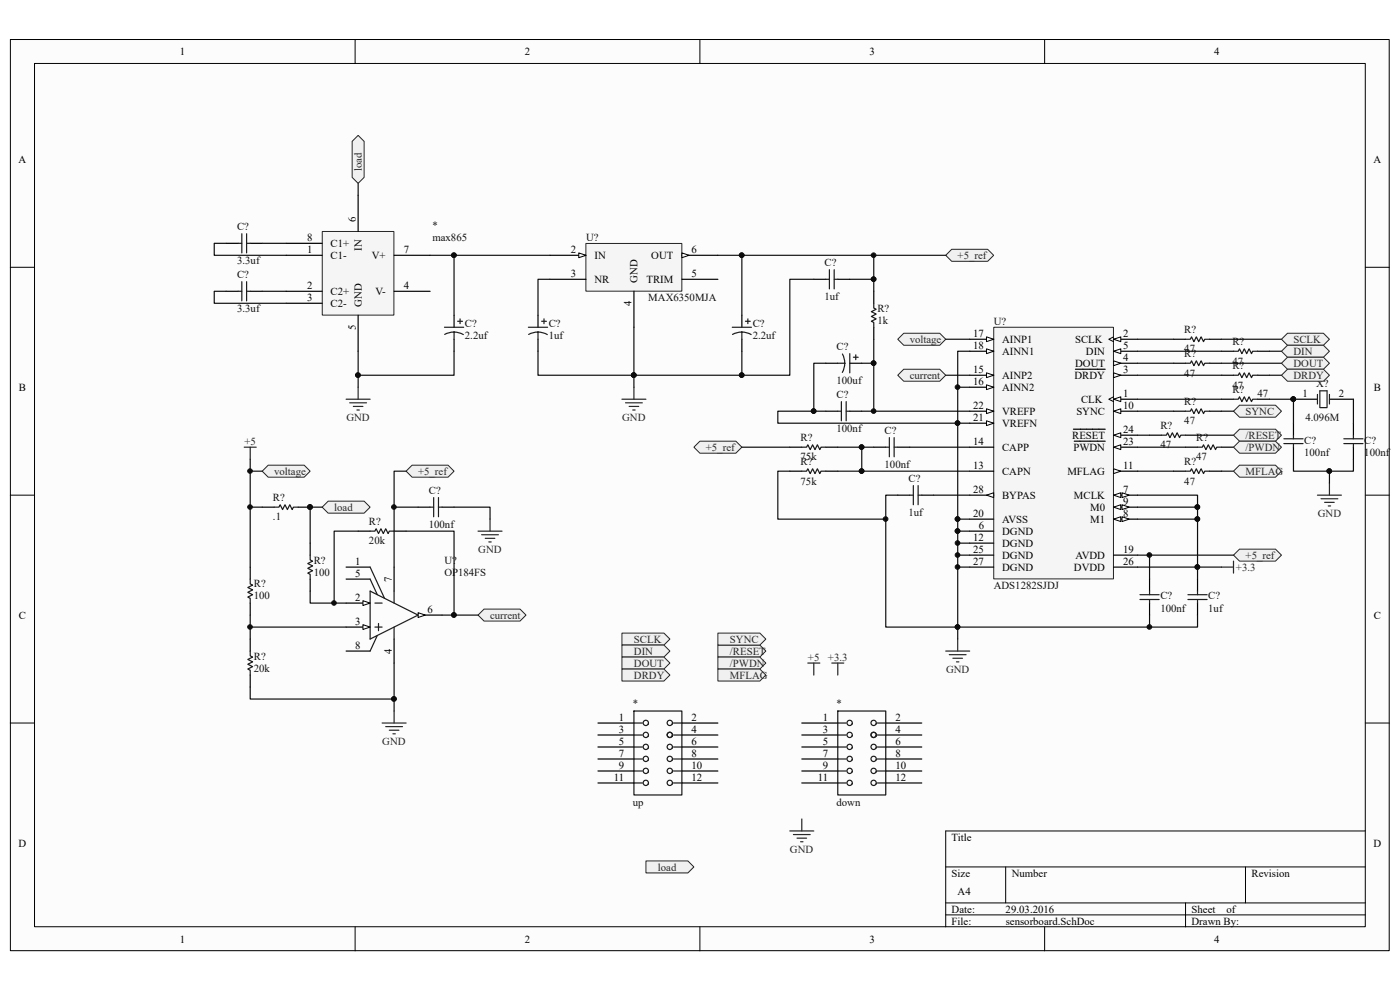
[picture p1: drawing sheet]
<svg xmlns="http://www.w3.org/2000/svg" width="297mm" height="210mm" viewBox="0 0 297 210" stroke-linecap="round" stroke-linejoin="round" font-family="sans-serif">
<path d="M2.2 8.4h292.5v193.3h-292.5z" fill="#fcfcfc"/>
<path d="M2.2 8.4h292.5v193.3h-292.5z" fill="none" stroke="#000" stroke-width=".21"/>
<path d="M7.4 13.5h282.2v183.1h-282.2z" fill="#fcfcfc"/>
<g fill="none" stroke="#000" stroke-width=".21">
<path d="M7.3 13.5h282.3v183.1h-282.3zM75.3 8.4v5.1M148.5 8.4v5.1M221.6 8.4v5.1M2.2 56.7h5.1M289.7 56.7h5.1M2.2 105h5.1M289.7 105h5.1M2.2 153.4h5.1M289.7 153.4h5.1M289.7 176.3h-89.1v20.3M75.3 196.6v5.1"/>
<path d="M148.5 196.6v5.1M200.6 183.9h89.1M200.6 191.5h89.1M200.6 194.1h89.1M213.4 183.9v7.6M221.6 196.6v5.1M251.5 191.5v5.1M264.2 183.9v7.6"/>
</g>
<path d="M53.1 120.3v2.6M53.1 127.9v2.6" fill="none" stroke="#000" stroke-width=".25"/>
<path d="M53.1 122.9v1l.5 .2-1 .5 1 .5-1 .6 1 .5-1 .5 .5 .2v1" fill="none" stroke="#1c1c1c" stroke-width=".25"/>
<path d="M210.9 69.5h25.3v53.3h-25.3z" fill="#f5f5f5"/>
<path d="M210.8 69.4h25.4v53.4h-25.4z" fill="none" stroke="#262626" stroke-width=".21"/>
<path d="M236.2 84.7h5.1" fill="none" stroke="#000" stroke-width=".25"/>
<path d="M236.2 84.2l-1 .5 1 .5" fill="none" stroke="#000" stroke-width=".21"/>
<path d="M236.2 84.7l1.6-.5v1z" fill="#fcfcfc" stroke="#000" stroke-width=".21"/>
<path d="M236.2 72h5.1" fill="none" stroke="#000" stroke-width=".25"/>
<path d="M236.2 71.5l-1 .5 1 .5" fill="none" stroke="#000" stroke-width=".21"/>
<path d="M236.2 72l1.6-.5v1z" fill="#fcfcfc" stroke="#000" stroke-width=".21"/>
<path d="M236.2 79.6h5.1" fill="none" stroke="#000" stroke-width=".25"/>
<path d="M236.2 79.1l1.6 .5-1.6 .5z" fill="#fcfcfc" stroke="#000" stroke-width=".21"/>
<path d="M228.2 78.3h6.3M236.2 77.1h5.1" fill="none" stroke="#000" stroke-width=".25"/>
<path d="M236.2 76.5l1.6 .6-1.6 .5z" fill="#fcfcfc" stroke="#000" stroke-width=".21"/>
<path d="M236.2 74.5h5.1" fill="none" stroke="#000" stroke-width=".25"/>
<path d="M236.2 74.5l1.6-.5v1z" fill="#fcfcfc" stroke="#000" stroke-width=".21"/>
<path d="M205.7 112.7h5.1M236.2 105h5.1" fill="none" stroke="#000" stroke-width=".25"/>
<g fill="#fcfcfc" stroke="#000" stroke-width=".21">
<path d="M236.2 105l1.6-.5v1.1z"/>
<path d="M238 104.5l1.6 .5-1.6 .6z"/>
</g>
<path d="M236.2 110.1h5.1" fill="none" stroke="#000" stroke-width=".25"/>
<g fill="#fcfcfc" stroke="#000" stroke-width=".21">
<path d="M236.2 110.1l1.6-.5v1z"/>
<path d="M238 109.6l1.6 .5-1.6 .5z"/>
</g>
<path d="M236.2 107.6h5.1" fill="none" stroke="#000" stroke-width=".25"/>
<g fill="#fcfcfc" stroke="#000" stroke-width=".21">
<path d="M236.2 107.6l1.6-.5v1z"/>
<path d="M238 107.1l1.6 .5-1.6 .5z"/>
</g>
<path d="M236.2 87.2h5.1" fill="none" stroke="#000" stroke-width=".25"/>
<path d="M236.2 87.2l1.6-.5v1z" fill="#fcfcfc" stroke="#000" stroke-width=".21"/>
<path d="M236.2 100h5.1" fill="none" stroke="#000" stroke-width=".25"/>
<path d="M236.2 99.4l1.6 .6-1.6 .5z" fill="#fcfcfc" stroke="#000" stroke-width=".21"/>
<path d="M205.7 79.6h5.1M205.7 100h5.1M205.7 94.9h5.1M205.7 115.2h5.1" fill="none" stroke="#000" stroke-width=".25"/>
<path d="M209.3 79.1l1.5 .5-1.5 .5z" fill="#fcfcfc" stroke="#000" stroke-width=".21"/>
<path d="M205.7 82.1h5.1" fill="none" stroke="#000" stroke-width=".25"/>
<path d="M209.3 81.6l1.5 .5-1.5 .6z" fill="#fcfcfc" stroke="#000" stroke-width=".21"/>
<path d="M205.7 72h5.1" fill="none" stroke="#000" stroke-width=".25"/>
<path d="M209.3 71.5l1.5 .5-1.5 .5z" fill="#fcfcfc" stroke="#000" stroke-width=".21"/>
<path d="M205.7 74.5h5.1" fill="none" stroke="#000" stroke-width=".25"/>
<path d="M209.3 74l1.5 .5-1.5 .5z" fill="#fcfcfc" stroke="#000" stroke-width=".21"/>
<path d="M205.7 89.8h5.1M205.7 110.1h5.1M236.2 117.8h5.1" fill="none" stroke="#000" stroke-width=".25"/>
<path d="M209.3 89.3l1.5 .5-1.5 .5z" fill="#fcfcfc" stroke="#000" stroke-width=".21"/>
<path d="M205.7 87.2h5.1" fill="none" stroke="#000" stroke-width=".25"/>
<path d="M209.3 86.7l1.5 .5-1.5 .5z" fill="#fcfcfc" stroke="#000" stroke-width=".21"/>
<path d="M236.2 94.9h5.1" fill="none" stroke="#000" stroke-width=".25"/>
<path d="M236.2 94.9l1.6-.5v1z" fill="#fcfcfc" stroke="#000" stroke-width=".21"/>
<path d="M227.9 93.6h6.6M236.2 92.3h5.1" fill="none" stroke="#000" stroke-width=".25"/>
<path d="M236.2 92.3l1.6-.5v1z" fill="#fcfcfc" stroke="#000" stroke-width=".21"/>
<path d="M227.7 91.1h6.8M205.7 117.8h5.1M205.7 105h5.1M205.7 120.3h5.1M236.2 120.3h5.1" fill="none" stroke="#000" stroke-width=".25"/>
<path d="M209.3 105l1.5-.5v1.1z" fill="#fcfcfc" stroke="#000" stroke-width=".21"/>
<path d="M200.6 138.1h5.1M201.4 138.9h3.6M202.2 139.6h2M203.2 135.6v2.5M202.9 140.4h.5" fill="none" stroke="#262626" stroke-width=".25"/>
<path d="M68.4 49.1h15.2v17.7h-15.2z" fill="#f5f5f5"/>
<path d="M68.4 49.1h15.2v17.7h-15.2z" fill="none" stroke="#262626" stroke-width=".21"/>
<g fill="none" stroke="#000" stroke-width=".25">
<path d="M48 51.6h2.5M53.1 51.6h2.5M60.7 51.6h7.6M60.7 54.2h7.6M76 41.4v7.7M83.6 54.2h7.6M48 61.8h2.5M53.1 61.8h2.5M60.7 61.8h7.6M60.7 64.3h7.6M76 66.9v7.6M83.6 61.8h7.6"/>
<path d="M96.3 66.9v2.5M96.3 72v2.5M114.1 66.9v2.5M114.1 72v2.5"/>
</g>
<g fill="none" stroke="#1c1c1c" stroke-width=".25">
<path d="M50.5 51.6h.8M51.3 49.6v4.1M51.3 59.8v4M52.3 49.6v4.1M52.3 59.8v4M52.3 51.6h.8M50.5 61.8h.8M52.3 61.8h.8M94.3 69.4h4.1M96.3 70.4l.9 .1 1.1 .5M96.3 70.4l-.8 .1-1.2 .4M96.3 70.4v1.6"/>
<path d="M97.1 68.2h1M97.6 67.6v1.1M112.1 69.4h4.1M114.1 70.4v1.6M114.1 70.4l1.3 .2 .7 .4M114.1 70.4l-.8 .1-1.1 .5M114.9 68.2h1M115.4 67.6v1.1"/>
</g>
<path d="M124.3 51.7h20.4v10.1h-20.4z" fill="#f5f5f5"/>
<path d="M124.3 51.6h20.4v10.2h-20.4z" fill="none" stroke="#262626" stroke-width=".21"/>
<path d="M116.7 54.2h7.6" fill="none" stroke="#000" stroke-width=".25"/>
<path d="M122.8 53.7l1.5 .5-1.5 .5z" fill="#fcfcfc" stroke="#000" stroke-width=".21"/>
<path d="M144.7 54.2h7.6" fill="none" stroke="#000" stroke-width=".25"/>
<path d="M144.7 53.7l1.5 .5-1.5 .5z" fill="#fcfcfc" stroke="#000" stroke-width=".21"/>
<g fill="none" stroke="#000" stroke-width=".25">
<path d="M116.7 59.2h7.6M144.7 59.2h7.6M134.5 61.8v7.6M157.4 66.9v2.5M157.4 72v2.5M249 72h2.5M249 77.1h2.5M256.6 72h2.5M256.6 77.1h2.5M259.1 74.5h2.6M259.1 79.6h2.6M266.8 74.5h2.5"/>
<path d="M266.8 79.6h2.5M243.9 92.3h2.5M249 87.2h2.5M251.5 92.3h2.6M256.6 87.2h2.5M190.5 105h2.5M195.5 105h2.6M254.1 122.9v2.5M254.1 127.9v2.6"/>
</g>
<path d="M73.4 84.7h5.1M74.2 85.5h3.6M75 86.2h2M75.7 87h.5M76 82.1v2.6M131.9 84.7h5.1M132.7 85.5h3.6M133.5 86.2h2M134.2 87h.5M134.5 82.1v2.6M261.7 119v2.6M259.1 120.3h2.6" fill="none" stroke="#262626" stroke-width=".25"/>
<g fill="none" stroke="#0e0e0e" stroke-width=".25">
<path d="M48 51.6h-2.5v2.6h15.2M55.6 51.6h5.1M91.2 54.2h5.1v12.7M96.3 54.2h20.4M116.7 59.2h-2.6v7.7M152.3 54.2h5.1v12.7M48 61.8h-2.5v2.5h15.2M55.6 61.8h5.1M76 74.5v5.1h20.3v-5.1M76 79.6v2.5M134.5 69.4v10.2h-20.4v-5.1M157.4 74.5v5.1h-22.9v2.5"/>
<path d="M241.3 72h7.7M241.3 74.5h17.8M241.3 77.1h7.7M241.3 79.6h17.8M241.3 87.2h7.7M241.3 92.3h2.6M190.5 105h-2.6v28h66.2v-2.5M198.1 105h7.6M203.2 117.8h2.5M203.2 115.2h2.5M205.7 112.7h-2.5v22.9M205.7 110.1h-2.5v2.6"/>
<path d="M203.2 120.3h2.5M241.3 120.3h17.8"/>
</g>
<g fill="#0e0e0e" stroke="#0e0e0e" stroke-width=".21">
<circle cx="96.3" cy="54.1" r=".49"/>
<circle cx="75.9" cy="79.6" r=".49"/>
<circle cx="157.4" cy="54.1" r=".49"/>
<circle cx="157.4" cy="79.6" r=".49"/>
<circle cx="134.5" cy="79.6" r=".49"/>
<circle cx="203.1" cy="112.6" r=".49"/>
<circle cx="203.1" cy="120.3" r=".49"/>
<circle cx="203.1" cy="117.7" r=".49"/>
<circle cx="203.1" cy="115.2" r=".49"/>
<circle cx="203.1" cy="133" r=".49"/>
<circle cx="203.1" cy="110.1" r=".49"/>
</g>
<g fill="none" stroke="#1c1c1c" stroke-width=".25">
<path d="M155.4 69.4h4M157.4 70.4v1.6M157.4 70.4l1.2 .2 .8 .4M157.4 70.4l-.9 .1-1.1 .5M158.1 68.2h1.1M158.7 67.6v1.1M251.5 72h1l.3-.5 .5 1 .5-1 .5 1 .5-1 .5 1 .3-.5h1M251.5 77.1h1l.3-.6 .5 1.1 .5-1.1 .5 1.1 .5-1.1 .5 1.1 .3-.5h1M261.7 74.5h1l.3-.5 .5 1 .5-1 .5 1 .5-1 .5 1 .3-.5h1M261.7 79.6h1l.3-.5 .5 1 .5-1 .5 1 .5-1 .5 1 .3-.5h1M246.4 92.3h1l.3-.5 .5 1 .5-1 .5 1 .5-1 .5 1 .3-.5h1M251.5 87.2h1l.3-.5 .5 1 .5-1 .5 1 .5-1 .5 1 .3-.5h1"/>
<path d="M193 105h.8M193.8 103v4.1M194.8 103v4.1M194.8 105h.7M252 126.2h4.1M252 127.2h4.1M254.1 125.4v.8M254.1 127.2v.7"/>
</g>
<path d="M201.9 52.9h7.6l1.3 1.3-1.3 1.2h-7.6l-1.3-1.2z" fill-rule="evenodd" fill="#f0f0f0" stroke="#262626" stroke-width=".21"/>
<path d="M157.4 54.2h43.2" fill="none" stroke="#0e0e0e" stroke-width=".25"/>
<circle cx="157.4" cy="54.1" r=".49" fill="#0e0e0e" stroke="#0e0e0e" stroke-width=".21"/>
<path d="M261.7 117.8l1.3-1.3h7.6l1.3 1.3-1.3 1.2h-7.6z" fill-rule="evenodd" fill="#f0f0f0" stroke="#262626" stroke-width=".21"/>
<g fill="none" stroke="#000" stroke-width=".25">
<path d="M172.6 59.2h2.6M177.7 59.2h2.6M175.2 77.1h2.5M180.3 77.1h2.5M185.4 61.8v2.5M185.4 69.4v2.6M167.6 94.9h2.5M167.6 100h2.5M175.2 87.2h2.5M175.2 94.9h2.5M175.2 100h2.5M180.3 87.2h2.5"/>
<path d="M185.4 94.9h2.5M190.5 94.9h2.5M243.9 122.9v2.5M243.9 127.9v2.6"/>
</g>
<g fill="none" stroke="#1c1c1c" stroke-width=".25">
<path d="M175.2 59.2h.8M176 57.2v4.1M177 57.2v4.1M177 59.2h.7M177.7 77.1h1.6M178.7 75.1l.4 1.1 .1 .9-.2 1.2-.3 .7M180.3 75v4.1M181 75.8h1.1M181.6 75.3v1M185.4 64.3v1.1l.5 .2-1 .5 1 .5-1 .5 1 .5-1 .6 .5 .2v1M170.1 94.9h1l.3-.5 .5 1 .5-1 .5 1 .5-1 .5 1 .3-.5h1M170.1 100h1l.3-.6 .5 1.1 .5-1.1 .5 1.1 .5-1.1 .5 1.1 .3-.5h1"/>
<path d="M177.7 87.2h.8M178.5 85.2v4.1M179.5 85.2v4.1M179.5 87.2h.8M187.9 94.9h.8M188.7 92.8v4.1M189.7 92.8v4.1M189.7 94.9h.8M241.8 126.2h4.1M241.8 127.2h4.1M243.9 125.4v.8M243.9 127.2v.7"/>
</g>
<g fill="none" stroke="#0e0e0e" stroke-width=".25">
<path d="M172.6 59.2h-5v20.4h-10.2M180.3 59.2h5.1v2.6M185.4 54.2v5M175.2 77.1h-2.6v10.1h-7.6v2.6h38.2M182.8 77.1h2.6v10.1M185.4 72v5.1M167.6 100h-2.6v10.1h22.9M172.6 87.2h2.6M177.7 94.9h5.1M177.7 100h5.1M182.8 87.2h22.9M185.4 94.9h-2.6v5.1h22.9"/>
<path d="M193 94.9h12.7M241.3 117.8h20.4M243.9 117.8v5.1M243.9 130.5v2.5M254.1 120.3v2.6"/>
</g>
<g fill="#0e0e0e" stroke="#0e0e0e" stroke-width=".21">
<circle cx="254" cy="120.3" r=".49"/>
<circle cx="243.8" cy="117.7" r=".49"/>
<circle cx="243.8" cy="133" r=".49"/>
<circle cx="172.6" cy="87.2" r=".49"/>
<circle cx="185.3" cy="77" r=".49"/>
<circle cx="185.3" cy="87.2" r=".49"/>
<circle cx="203.1" cy="89.8" r=".49"/>
<circle cx="157.4" cy="79.6" r=".49"/>
<circle cx="185.3" cy="59.2" r=".49"/>
<circle cx="185.3" cy="54.1" r=".49"/>
<circle cx="182.8" cy="99.9" r=".49"/>
<circle cx="182.8" cy="94.8" r=".49"/>
<circle cx="187.9" cy="110.1" r=".49"/>
</g>
<path d="M147.2 94.9l1.3-1.3h7.6l1.3 1.3-1.3 1.2h-7.6z" fill-rule="evenodd" fill="#f0f0f0" stroke="#262626" stroke-width=".21"/>
<g fill="none" stroke="#0e0e0e" stroke-width=".25">
<path d="M205.7 74.5h-2.5v35.6M259.1 72h12.8M259.1 77.1h12.8M269.3 74.5h2.6M269.3 79.6h2.6M157.4 94.9h10.2M203.2 82.1h2.5M241.3 94.9h10.2M241.3 100h7.7M254.1 92.3h7.6M259.1 100h2.6M241.3 110.1h12.8v10.2"/>
<path d="M241.3 107.6h12.8v2.5M241.3 105h12.8v2.6"/>
</g>
<path d="M249 100h2.5M251.5 94.9h2.6M256.6 100h2.5M259.1 94.9h2.6" fill="none" stroke="#000" stroke-width=".25"/>
<path d="M251.5 100h1l.3-.6 .5 1.1 .5-1.1 .5 1.1 .5-1.1 .5 1.1 .3-.5h1M254.1 94.9h1l.2-.5 .5 1 .5-1 .6 1 .5-1 .5 1 .2-.5h1" fill="none" stroke="#1c1c1c" stroke-width=".25"/>
<g fill="#0e0e0e" stroke="#0e0e0e" stroke-width=".21">
<circle cx="254" cy="120.3" r=".49"/>
<circle cx="254" cy="110.1" r=".49"/>
<circle cx="254" cy="107.6" r=".49"/>
<circle cx="203.1" cy="110.1" r=".49"/>
<circle cx="203.1" cy="82.1" r=".49"/>
</g>
<g fill="#f0f0f0" stroke="#262626" stroke-width=".21">
<path d="M191.7 70.7h7.7l1.2 1.3-1.2 1.2h-7.7l-1.2-1.2z" fill-rule="evenodd"/>
<path d="M191.7 78.3h7.7l1.2 1.3-1.2 1.3h-7.7l-1.2-1.3z" fill-rule="evenodd"/>
</g>
<path d="M200.6 72h5.1M200.6 79.6h5.1" fill="none" stroke="#0e0e0e" stroke-width=".25"/>
<path d="M73.4 120.3h5.1M73.4 127.9h5.1" fill="none" stroke="#000" stroke-width=".25"/>
<path d="M77 127.4l1.5 .5-1.5 .5z" fill="#fcfcfc" stroke="#000" stroke-width=".21"/>
<path d="M73.4 133h5.1" fill="none" stroke="#000" stroke-width=".25"/>
<path d="M77 132.5l1.5 .5-1.5 .5z" fill="#fcfcfc" stroke="#000" stroke-width=".21"/>
<path d="M73.4 138.1h5.1M83.6 135.6v5.1M88.7 130.5h5.1" fill="none" stroke="#000" stroke-width=".25"/>
<path d="M88.7 130l1.5 .5-1.5 .5z" fill="#fcfcfc" stroke="#000" stroke-width=".21"/>
<path d="M55.6 107.6h2.6M63.3 107.6h2.5M65.8 115.2v2.6M76 112.7h2.5M83.6 112.7h2.6M53.1 135.6v2.5M65.8 122.9v2.5M73.4 122.9h5.1M83.6 120.3v5.1M53.1 143.2v2.5" fill="none" stroke="#000" stroke-width=".25"/>
<g fill="none" stroke="#1c1c1c" stroke-width=".25">
<path d="M58.2 107.6h1l.2-.5 .5 1 .6-1 .5 1 .5-1 .5 1 .2-.5h1.1M65.8 117.8v1l.5 .2-1 .5 1 .6-1 .5 1 .5-1 .5 .5 .2v1.1M78.5 112.7h1l.3-.5 .5 1 .5-1 .5 1 .5-1 .5 1 .3-.5h1M53.1 138.1v1l.5 .3-1 .5 1 .5-1 .5 1 .5-1 .5 .5 .3v1M78.5 125.4l10.2 5.1-10.2 5.1zM78.5 122.9l1.5 3.3M78.5 120.3l3.1 6.6M79.5 127.9h1.6M79.5 133h1.6M80 134.8l-1.5 3.3M80.3 132.3v1.5M83.6 125.4v2.5"/>
<path d="M83.6 133v2.6"/>
</g>
<g fill="#0e0e0e" stroke="#0e0e0e" stroke-width=".21">
<circle cx="65.8" cy="107.6" r=".49"/>
<circle cx="53" cy="107.6" r=".49"/>
<circle cx="53" cy="133" r=".49"/>
<circle cx="96.3" cy="130.5" r=".49"/>
<circle cx="70.9" cy="127.9" r=".49"/>
<circle cx="83.6" cy="148.3" r=".49"/>
</g>
<path d="M51.8 94.9h2.6M53.1 94.9v2.5M81.1 153.4h5.1M81.8 154.1h3.6M82.6 154.9h2M83.4 155.7h.5M83.6 150.8v2.6" fill="none" stroke="#262626" stroke-width=".25"/>
<path d="M53.1 97.4v22.9M53.1 107.6h2.5M76 112.7h-5.1v15.2M86.2 112.7h10.1v17.8h-2.5M53.1 130.5v5.1M53.1 133h20.3M65.8 125.4v2.5h7.6M83.6 140.7v7.6h-30.5v-2.6M83.6 148.3v2.5" fill="none" stroke="#0e0e0e" stroke-width=".25"/>
<path d="M86.2 100l1.2-1.3h7.7l1.2 1.3-1.2 1.2h-7.7z" fill-rule="evenodd" fill="#f0f0f0" stroke="#262626" stroke-width=".21"/>
<path d="M88.7 107.6h2.5M93.8 107.6h2.5" fill="none" stroke="#000" stroke-width=".25"/>
<path d="M91.2 107.6h.8M92 105.6v4M93 105.6v4M93 107.6h.8" fill="none" stroke="#1c1c1c" stroke-width=".25"/>
<path d="M86.2 100h-2.6v20.3M83.6 107.6h5.1M96.3 107.6h7.7v2.5" fill="none" stroke="#0e0e0e" stroke-width=".25"/>
<circle cx="83.6" cy="107.6" r=".49" fill="#0e0e0e" stroke="#0e0e0e" stroke-width=".21"/>
<path d="M101.4 112.7h5.1M102.2 113.4h3.5M102.9 114.2h2.1M103.7 115h.5M104 110.1v2.6" fill="none" stroke="#262626" stroke-width=".25"/>
<path d="M102.7 129.2h7.6l1.3 1.3-1.3 1.3h-7.6l-1.3-1.3z" fill-rule="evenodd" fill="#f0f0f0" stroke="#262626" stroke-width=".21"/>
<path d="M96.3 130.5h5.1" fill="none" stroke="#0e0e0e" stroke-width=".25"/>
<circle cx="96.3" cy="130.5" r=".49" fill="#0e0e0e" stroke="#0e0e0e" stroke-width=".21"/>
<path d="M56.9 98.7h7.6l1.3 1.3-1.3 1.2h-7.6l-1.3-1.2z" fill-rule="evenodd" fill="#f0f0f0" stroke="#262626" stroke-width=".21"/>
<path d="M76 38.9v2.5M53.1 100h2.5" fill="none" stroke="#0e0e0e" stroke-width=".25"/>
<circle cx="53" cy="99.9" r=".49" fill="#0e0e0e" stroke="#0e0e0e" stroke-width=".21"/>
<g fill="none" stroke="#000" stroke-width=".25">
<path d="M126.9 153.4h7.6M126.9 155.9h7.6M126.9 158.5h7.6M144.7 153.4h7.6M144.7 155.9h7.6M144.7 158.5h7.6M170.1 153.4h7.6M170.1 155.9h7.6M170.1 158.5h7.6M187.9 153.4h7.6M187.9 155.9h7.6M187.9 158.5h7.6"/>
<path d="M126.9 161h7.6M126.9 163.6h7.6M126.9 166.1h7.6M144.7 161h7.6M144.7 163.6h7.6M144.7 166.1h7.6M170.1 161h7.6M170.1 163.6h7.6M170.1 166.1h7.6M187.9 161h7.6M187.9 163.6h7.6M187.9 166.1h7.6"/>
</g>
<g fill="none" stroke="#161616" stroke-width=".25">
<path d="M134.5 150.8h10.2v17.8h-10.2zM134.5 153.4h1.8M134.5 155.9h1.8M134.5 158.5h1.8M142.9 153.4h1.8M142.9 155.9h1.8M142.9 158.5h1.8M177.7 150.8h10.2v17.8h-10.2zM177.7 153.4h1.8M177.7 155.9h1.8M177.7 158.5h1.8M186.1 153.4h1.8"/>
<path d="M186.1 155.9h1.8M186.1 158.5h1.8M134.5 161h1.8M134.5 163.6h1.8M134.5 166.1h1.8M142.9 161h1.8M142.9 163.6h1.8M142.9 166.1h1.8M177.7 161h1.8M177.7 163.6h1.8M177.7 166.1h1.8M186.1 161h1.8"/>
<path d="M186.1 163.6h1.8M186.1 166.1h1.8"/>
</g>
<g fill="none" stroke="#1c1c1c" stroke-width=".25">
<path d="M137.5 153.6a.56 .56 0 0 0-.5-.8 .56 .56 0 0 0-.5 .8 .56 .56 0 0 0 .9 .2l.1-.2M137.5 156.1a.56 .56 0 0 0-.5-.8 .56 .56 0 0 0-.5 .8 .56 .56 0 0 0 .9 .2l.1-.2M137.5 158.6a.56 .56 0 0 0-.5-.7 .56 .56 0 0 0-.5 .8 .56 .56 0 0 0 .9 .1l.1-.1M142.6 158.6a.56 .56 0 0 0-.5-.7 .56 .56 0 0 0-.5 .8 .56 .56 0 0 0 .9 .1l.1-.1M142.6 156.1a.56 .56 0 0 0-.5-.8 .56 .56 0 0 0-.5 .8 .56 .56 0 0 0 .9 .2l.1-.2M142.6 153.6a.56 .56 0 0 0-.5-.8 .56 .56 0 0 0-.5 .8 .56 .56 0 0 0 .9 .2l.1-.2M180.8 153.6a.56 .56 0 0 0-.6-.8 .56 .56 0 0 0-.5 .8 .56 .56 0 0 0 .9 .2l.2-.2M180.8 156.1a.56 .56 0 0 0-.6-.8 .56 .56 0 0 0-.5 .8 .56 .56 0 0 0 .9 .2l.2-.2M180.8 158.6a.56 .56 0 0 0-.6-.7 .56 .56 0 0 0-.5 .8 .56 .56 0 0 0 .9 .1l.2-.1M185.9 158.6a.56 .56 0 0 0-.6-.7 .56 .56 0 0 0-.5 .8 .56 .56 0 0 0 .9 .1l.2-.1M185.9 156.1a.56 .56 0 0 0-.6-.8 .56 .56 0 0 0-.5 .8 .56 .56 0 0 0 .9 .2l.2-.2M185.9 153.6a.56 .56 0 0 0-.6-.8 .56 .56 0 0 0-.5 .8 .56 .56 0 0 0 .9 .2l.2-.2"/>
<path d="M137.5 161.2a.56 .56 0 0 0-.5-.8 .56 .56 0 0 0-.5 .8 .56 .56 0 0 0 .9 .2l.1-.2M137.5 163.7a.56 .56 0 0 0-.5-.7 .56 .56 0 0 0-.5 .7 .56 .56 0 0 0 .9 .2l.1-.1M142.6 161.2a.56 .56 0 0 0-.5-.8 .56 .56 0 0 0-.5 .8 .56 .56 0 0 0 .9 .2l.1-.2M142.6 163.7a.56 .56 0 0 0-.5-.7 .56 .56 0 0 0-.5 .7 .56 .56 0 0 0 .9 .2l.1-.1M180.8 161.2a.56 .56 0 0 0-.6-.8 .56 .56 0 0 0-.5 .8 .56 .56 0 0 0 .9 .2l.2-.2M180.8 163.7a.56 .56 0 0 0-.6-.7 .56 .56 0 0 0-.5 .7 .56 .56 0 0 0 .9 .2l.2-.1M185.9 161.2a.56 .56 0 0 0-.6-.8 .56 .56 0 0 0-.5 .8 .56 .56 0 0 0 .9 .2l.2-.2M185.9 163.7a.56 .56 0 0 0-.6-.7 .56 .56 0 0 0-.5 .7 .56 .56 0 0 0 .9 .2l.2-.1"/>
<circle cx="137" cy="166.1" r=".56"/>
<circle cx="142.1" cy="166.1" r=".56"/>
<circle cx="180.3" cy="166.1" r=".56"/>
<circle cx="185.3" cy="166.1" r=".56"/>
</g>
<path d="M68.3 107.6l1.3-1.3h7.6l1.3 1.3-1.3 1.3h-7.6z" fill-rule="evenodd" fill="#f0f0f0" stroke="#262626" stroke-width=".21"/>
<path d="M274.4 97.4v2.6h7.6M287.1 97.4v2.6h-5.1v2.5M287.1 84.7v5.1M68.3 107.6h-2.5v7.6" fill="none" stroke="#0e0e0e" stroke-width=".25"/>
<g fill="#0e0e0e" stroke="#0e0e0e" stroke-width=".21">
<circle cx="65.8" cy="107.6" r=".49"/>
<circle cx="274.4" cy="84.7" r=".49"/>
<circle cx="282" cy="99.9" r=".49"/>
</g>
<path d="M274.4 84.7h5.1M274.4 89.8v2.5M274.4 94.9v2.5M282 84.7h5.1M287.1 89.8v2.5M287.1 94.9v2.5" fill="none" stroke="#000" stroke-width=".25"/>
<path d="M272.4 93.1h4M272.4 94.1h4M274.4 92.3v.8M274.4 94.1v.8M279.5 83.7v2M280 82.9h1.5v3.6h-1.5zM282 83.7v2M285.1 93.1h4.1M285.1 94.1h4.1M287.1 92.3v.8M287.1 94.1v.8" fill="none" stroke="#1c1c1c" stroke-width=".25"/>
<path d="M279.5 105h5.1M280.3 105.8h3.5M281 106.6h2.1M281.8 107.3h.5M282 102.5v2.5" fill="none" stroke="#262626" stroke-width=".25"/>
<g fill="#f0f0f0" stroke="#262626" stroke-width=".21">
<path d="M74.7 30l1.3-1.3 1.2 1.3v7.6l-1.2 1.3-1.3-1.3z" fill-rule="evenodd"/>
<path d="M273.1 70.7h7.7l1.2 1.3-1.2 1.2h-7.7l-1.2-1.2z" fill-rule="evenodd"/>
<path d="M271.9 74.5l1.2-1.3h7.7l1.2 1.3-1.2 1.3h-7.7z" fill-rule="evenodd"/>
<path d="M273.1 75.8h7.7l1.2 1.3-1.2 1.2h-7.7l-1.2-1.2z" fill-rule="evenodd"/>
<path d="M273.1 78.3h7.7l1.2 1.3-1.2 1.3h-7.7l-1.2-1.3z" fill-rule="evenodd"/>
<path d="M261.7 92.3l1.3-1.2h7.6l1.3 1.2-1.3 1.3h-7.6z" fill-rule="evenodd"/>
<path d="M263 93.6h7.6l1.3 1.3-1.3 1.2h-7.6l-1.3-1.2z" fill-rule="evenodd"/>
<path d="M263 98.7h7.6l1.3 1.3-1.3 1.2h-7.6l-1.3-1.2z" fill-rule="evenodd"/>
</g>
<path d="M259.1 84.7h2.6M266.8 84.7h2.5" fill="none" stroke="#000" stroke-width=".25"/>
<path d="M261.7 84.7h1l.3-.5 .5 1 .5-1 .5 1 .5-1 .5 1 .3-.5h1" fill="none" stroke="#1c1c1c" stroke-width=".25"/>
<path d="M241.3 84.7h17.8M269.3 84.7h5.1v5.1" fill="none" stroke="#0e0e0e" stroke-width=".25"/>
<circle cx="274.4" cy="84.7" r=".49" fill="#0e0e0e" stroke="#0e0e0e" stroke-width=".21"/>
<path d="M261.7 87.2l1.3-1.2h7.6l1.3 1.2-1.3 1.3h-7.6z" fill-rule="evenodd" fill="#f0f0f0" stroke="#262626" stroke-width=".21"/>
<path d="M259.1 87.2h2.6" fill="none" stroke="#0e0e0e" stroke-width=".25"/>
<g fill="#f0f0f0" stroke="#262626" stroke-width=".21">
<path d="M131.9 134.3h8.9l1.3 1.3-1.3 1.2h-8.9z" fill-rule="evenodd"/>
<path d="M131.9 136.8h8.9l1.3 1.3-1.3 1.3h-8.9z" fill-rule="evenodd"/>
<path d="M131.9 139.4h8.9l1.3 1.3-1.3 1.2h-8.9z" fill-rule="evenodd"/>
<path d="M131.9 141.9h8.9l1.3 1.3-1.3 1.3h-8.9z" fill-rule="evenodd"/>
<path d="M152.3 136.8h8.9l1.3 1.3-1.3 1.3h-8.9z" fill-rule="evenodd"/>
<path d="M152.3 139.4h8.9l1.3 1.3-1.3 1.2h-8.9z" fill-rule="evenodd"/>
<path d="M152.3 141.9h8.9l1.3 1.3-1.3 1.3h-8.9z" fill-rule="evenodd"/>
<path d="M152.3 134.3h8.9l1.3 1.3-1.3 1.2h-8.9z" fill-rule="evenodd"/>
</g>
<path d="M171.4 140.7h2.5M172.6 140.7v2.5M176.5 140.7h2.5M177.7 140.7v2.5M167.6 176.3h5M168.3 177h3.6M169.1 177.8h2M169.8 178.6h.6M170.1 173.7v2.6" fill="none" stroke="#262626" stroke-width=".25"/>
<path d="M137 182.6h8.9l1.3 1.3-1.3 1.3h-8.9z" fill-rule="evenodd" fill="#f0f0f0" stroke="#262626" stroke-width=".21"/>
<path d="M203.2 89.8h2.5" fill="none" stroke="#0e0e0e" stroke-width=".25"/>
<circle cx="203.1" cy="89.8" r=".49" fill="#0e0e0e" stroke="#0e0e0e" stroke-width=".21"/>
<g font-size="2.3">
<text x="38.2" y="11.7">1</text>
<text x="111.3" y="11.7">2</text>
<text x="184.5" y="11.7">3</text>
<text x="257.6" y="11.7">4</text>
<text x="3.9" y="34.6">A</text>
<text x="291.4" y="34.6">A</text>
<text x="75.5" y="47" transform="rotate(-90 75.5 47)">6</text>
<text x="65.2" y="51.1">8</text>
<text x="65.2" y="53.7">1</text>
<text x="70.1" y="52.4">C1+</text>
<text x="76.8" y="53.3" transform="rotate(-90 76.8 53.3)">IN</text>
<text x="85.6" y="53.7">7</text>
<text x="121.1" y="53.7">2</text>
<text x="146.7" y="53.7">6</text>
<text x="70.1" y="54.9">C1-</text>
<text x="78.9" y="54.9">V+</text>
<text x="121.1" y="58.8">3</text>
<text x="126.1" y="54.9">IN</text>
<text x="138.2" y="54.9">OUT</text>
<text x="146.7" y="58.8">5</text>
<text x="65.2" y="61.3">2</text>
<text x="65.2" y="63.8">3</text>
<text x="70.1" y="62.6">C2+</text>
<text x="70.1" y="65.1">C2-</text>
<text x="76.8" y="65.1" transform="rotate(-90 76.8 65.1)">GND</text>
<text x="79.6" y="62.6">V-</text>
<text x="85.6" y="61.3">4</text>
<text x="126.1" y="60">NR</text>
<text x="134" y="65" transform="rotate(-90 134 65)">4</text>
<text x="135.3" y="60" transform="rotate(-90 135.3 60)">GND</text>
<text x="137.2" y="60">TRIM</text>
<text x="75.5" y="70.1" transform="rotate(-90 75.5 70.1)">5</text>
<text x="206.5" y="71.5">17</text>
<text x="238.3" y="71.5">2</text>
<text x="206.5" y="74">18</text>
<text x="212.6" y="72.7">AINP1</text>
<text x="212.6" y="75.3">AINN1</text>
<text x="228.1" y="72.7">SCLK</text>
<text x="228.1" y="77.9">DOUT</text>
<text x="230.4" y="75.3">DIN</text>
<text x="238.3" y="76.6">4</text>
<text x="238.3" y="74">5</text>
<text x="4" y="82.9">B</text>
<text x="206.5" y="79.1">15</text>
<text x="206.5" y="81.7">16</text>
<text x="212.6" y="80.4">AINP2</text>
<text x="212.6" y="82.9">AINN2</text>
<text x="228" y="80.4">DRDY</text>
<text x="238.3" y="79.1">3</text>
<text x="291.5" y="82.9">B</text>
<text x="206.5" y="89.3">21</text>
<text x="206.5" y="86.7">22</text>
<text x="212.6" y="88">VREFP</text>
<text x="228.3" y="88">SYNC</text>
<text x="229.4" y="85.5">CLK</text>
<text x="238.3" y="84.2">1</text>
<text x="238.3" y="86.7">10</text>
<text x="276.3" y="84.2">1</text>
<text x="284.1" y="84.2">2</text>
<text x="206.5" y="94.4">14</text>
<text x="212.6" y="95.6">CAPP</text>
<text x="212.6" y="90.6">VREFN</text>
<text x="227.5" y="93.1">RESET</text>
<text x="227.7" y="95.6">PWDN</text>
<text x="238.3" y="94.4">23</text>
<text x="238.3" y="91.8">24</text>
<text x="206.5" y="99.4">13</text>
<text x="212.6" y="100.7">CAPN</text>
<text x="226.4" y="100.7">MFLAG</text>
<text x="238.3" y="99.4">11</text>
<text x="206.5" y="104.6">28</text>
<text x="212.6" y="105.8">BYPAS</text>
<text x="227.8" y="105.8">MCLK</text>
<text x="238.3" y="104.6">7</text>
<text x="238.3" y="107.1">9</text>
<text x="206.5" y="109.6">20</text>
<text x="207.6" y="112.2">6</text>
<text x="212.6" y="113.5">DGND</text>
<text x="212.6" y="110.9">AVSS</text>
<text x="231.3" y="110.9">M1</text>
<text x="231.3" y="108.4">M0</text>
<text x="238.3" y="109.6">8</text>
<text x="75.4" y="119.8">1</text>
<text x="206.5" y="114.7">12</text>
<text x="206.5" y="117.3">25</text>
<text x="206.5" y="119.8">27</text>
<text x="212.6" y="116">DGND</text>
<text x="212.6" y="118.5">DGND</text>
<text x="228.1" y="118.5">AVDD</text>
<text x="238.3" y="117.3">19</text>
<text x="238.3" y="119.8">26</text>
<text x="75.4" y="122.3">5</text>
<text x="83.1" y="123.4" transform="rotate(-90 83.1 123.4)">7</text>
<text x="212.6" y="121.1">DGND</text>
<text x="227.8" y="121.1">DVDD</text>
<text x="4" y="131.3">C</text>
<text x="75.4" y="127.4">2</text>
<text x="90.7" y="130">6</text>
<text x="291.5" y="131.3">C</text>
<text x="75.4" y="132.5">3</text>
<text x="75.4" y="137.6">8</text>
<text x="83.1" y="138.8" transform="rotate(-90 83.1 138.8)">4</text>
<text x="131.3" y="152.9">1</text>
<text x="131.3" y="155.4">3</text>
<text x="146.7" y="152.9">2</text>
<text x="146.7" y="155.4">4</text>
<text x="174.5" y="152.9">1</text>
<text x="174.5" y="155.4">3</text>
<text x="189.9" y="152.9">2</text>
<text x="189.9" y="155.4">4</text>
<text x="131.3" y="158">5</text>
<text x="131.3" y="160.5">7</text>
<text x="146.7" y="158">6</text>
<text x="146.7" y="160.5">8</text>
<text x="174.5" y="158">5</text>
<text x="174.5" y="160.5">7</text>
<text x="189.9" y="158">6</text>
<text x="189.9" y="160.5">8</text>
<text x="130.3" y="165.6">11</text>
<text x="131.3" y="163.1">9</text>
<text x="146.7" y="163.1">10</text>
<text x="146.7" y="165.6">12</text>
<text x="173.5" y="165.6">11</text>
<text x="174.5" y="163.1">9</text>
<text x="189.9" y="163.1">10</text>
<text x="189.9" y="165.6">12</text>
<text x="3.9" y="179.6">D</text>
<text x="201.9" y="178.3">Title</text>
<text x="291.4" y="179.6">D</text>
<text x="201.9" y="186">Size</text>
<text x="214.6" y="186">Number</text>
<text x="265.5" y="186">Revision</text>
<text x="203.2" y="189.8">A4</text>
<text x="201.9" y="193.6">Date:</text>
<text x="201.9" y="196.1">File:</text>
<text x="213.3" y="193.6">29.03.2016</text>
<text x="213.4" y="196.1">sensorboard.SchDoc</text>
<text x="252.8" y="196.1">Drawn By:</text>
<text x="252.8" y="193.6">Sheet</text>
<text x="260.2" y="193.6">of</text>
<text x="38.2" y="199.9">1</text>
<text x="111.3" y="199.9">2</text>
<text x="184.5" y="199.9">3</text>
<text x="257.6" y="199.9">4</text>
</g>
<g font-size="2.3" fill="#262626">
<text x="76.8" y="36.4" transform="rotate(-90 76.8 36.4)">load</text>
<text x="203.2" y="54.9">+5_ref</text>
<text x="193" y="72.7">voltage</text>
<text x="274.4" y="72.7">SCLK</text>
<text x="274.4" y="75.3">DIN</text>
<text x="274.4" y="77.9">DOUT</text>
<text x="193" y="80.4">current</text>
<text x="274.4" y="80.4">DRDY</text>
<text x="73.5" y="89.3">GND</text>
<text x="132" y="89.3">GND</text>
<text x="264.2" y="88">SYNC</text>
<text x="51.9" y="94.4">+5</text>
<text x="149.7" y="95.6">+5_ref</text>
<text x="264.2" y="93.1">/RESET</text>
<text x="264.2" y="95.6">/PWDN</text>
<text x="58.2" y="100.7">voltage</text>
<text x="88.7" y="100.7">+5_ref</text>
<text x="264.2" y="100.7">MFLAG</text>
<text x="70.9" y="108.4">load</text>
<text x="279.6" y="109.6">GND</text>
<text x="101.5" y="117.3">GND</text>
<text x="264.2" y="118.5">+5_ref</text>
<text x="262.2" y="121.1">+3.3</text>
<text x="104" y="131.3">current</text>
<text x="134.5" y="136.4">SCLK</text>
<text x="154.9" y="136.4">SYNC</text>
<text x="134.5" y="138.9">DIN</text>
<text x="134.5" y="141.4">DOUT</text>
<text x="134.5" y="144">DRDY</text>
<text x="154.9" y="138.9">/RESET</text>
<text x="154.9" y="141.4">/PWDN</text>
<text x="154.9" y="144">MFLAG</text>
<text x="171.4" y="140.2">+5</text>
<text x="175.6" y="140.2">+3.3</text>
<text x="200.7" y="142.7">GND</text>
<text x="81.1" y="158">GND</text>
<text x="139.6" y="184.7">load</text>
<text x="167.6" y="180.8">GND</text>
</g>
<g font-size="2.3" fill="#0e0e0e">
<text x="50.3" y="48.8">C?</text>
<text x="91.7" y="48.6">*</text>
<text x="91.7" y="51.1">max865</text>
<text x="124.3" y="51.1">U?</text>
<text x="50.3" y="59">C?</text>
<text x="50.3" y="56">3.3uf</text>
<text x="174.9" y="56.5">C?</text>
<text x="137.5" y="63.8">MAX6350MJA</text>
<text x="174.9" y="63.6">1uf</text>
<text x="50.3" y="66.1">3.3uf</text>
<text x="98.6" y="69.4">C?</text>
<text x="98.6" y="72">2.2uf</text>
<text x="116.4" y="69.4">C?</text>
<text x="116.4" y="72">1uf</text>
<text x="159.7" y="69.4">C?</text>
<text x="159.7" y="72">2.2uf</text>
<text x="186.1" y="66.1">R?</text>
<text x="186.1" y="68.7">1k</text>
<text x="210.8" y="68.9">U?</text>
<text x="251.2" y="70.7">R?</text>
<text x="177.5" y="74.3">C?</text>
<text x="251.2" y="74.8">47</text>
<text x="251.2" y="75.8">R?</text>
<text x="261.5" y="73.2">R?</text>
<text x="261.5" y="77.3">47</text>
<text x="177.5" y="81.4">100uf</text>
<text x="251.2" y="79.9">47</text>
<text x="261.5" y="78.4">R?</text>
<text x="261.5" y="82.4">47</text>
<text x="261.5" y="83.4">R?</text>
<text x="279.2" y="82.2">X?</text>
<text x="177.5" y="84.5">C?</text>
<text x="251.2" y="86">R?</text>
<text x="266.8" y="84.2">47</text>
<text x="276.9" y="89.3">4.096M</text>
<text x="169.8" y="93.6">R?</text>
<text x="177.5" y="91.6">100nf</text>
<text x="187.7" y="92.1">C?</text>
<text x="246.2" y="91.1">R?</text>
<text x="246.2" y="95.1">47</text>
<text x="251.2" y="90">47</text>
<text x="253.8" y="93.6">R?</text>
<text x="276.7" y="94.1">C?</text>
<text x="289.4" y="94.1">C?</text>
<text x="169.8" y="97.7">75k</text>
<text x="169.8" y="98.7">R?</text>
<text x="187.7" y="99.2">100nf</text>
<text x="251.2" y="98.7">R?</text>
<text x="253.8" y="97.7">47</text>
<text x="276.7" y="96.6">100nf</text>
<text x="289.4" y="96.6">100nf</text>
<text x="57.9" y="106.3">R?</text>
<text x="91" y="104.8">C?</text>
<text x="169.8" y="102.8">75k</text>
<text x="192.7" y="102.2">C?</text>
<text x="251.2" y="102.8">47</text>
<text x="57.9" y="110.4">.1</text>
<text x="78.3" y="111.4">R?</text>
<text x="91" y="111.9">100nf</text>
<text x="192.7" y="109.4">1uf</text>
<text x="66.5" y="119.5">R?</text>
<text x="78.3" y="115.5">20k</text>
<text x="94.3" y="119.5">U?</text>
<text x="53.8" y="124.6">R?</text>
<text x="66.5" y="122.1">100</text>
<text x="94.3" y="122.1">OP184FS</text>
<text x="210.8" y="124.9">ADS1282SJDJ</text>
<text x="53.8" y="127.2">100</text>
<text x="246.2" y="127.2">C?</text>
<text x="246.2" y="129.8">100nf</text>
<text x="256.3" y="127.2">C?</text>
<text x="256.3" y="129.8">1uf</text>
<text x="53.8" y="139.9">R?</text>
<text x="53.8" y="142.5">20k</text>
<text x="134.2" y="150.1">*</text>
<text x="177.5" y="150.1">*</text>
<text x="134.2" y="170.9">up</text>
<text x="177.5" y="170.9">down</text>
</g>
</svg>
